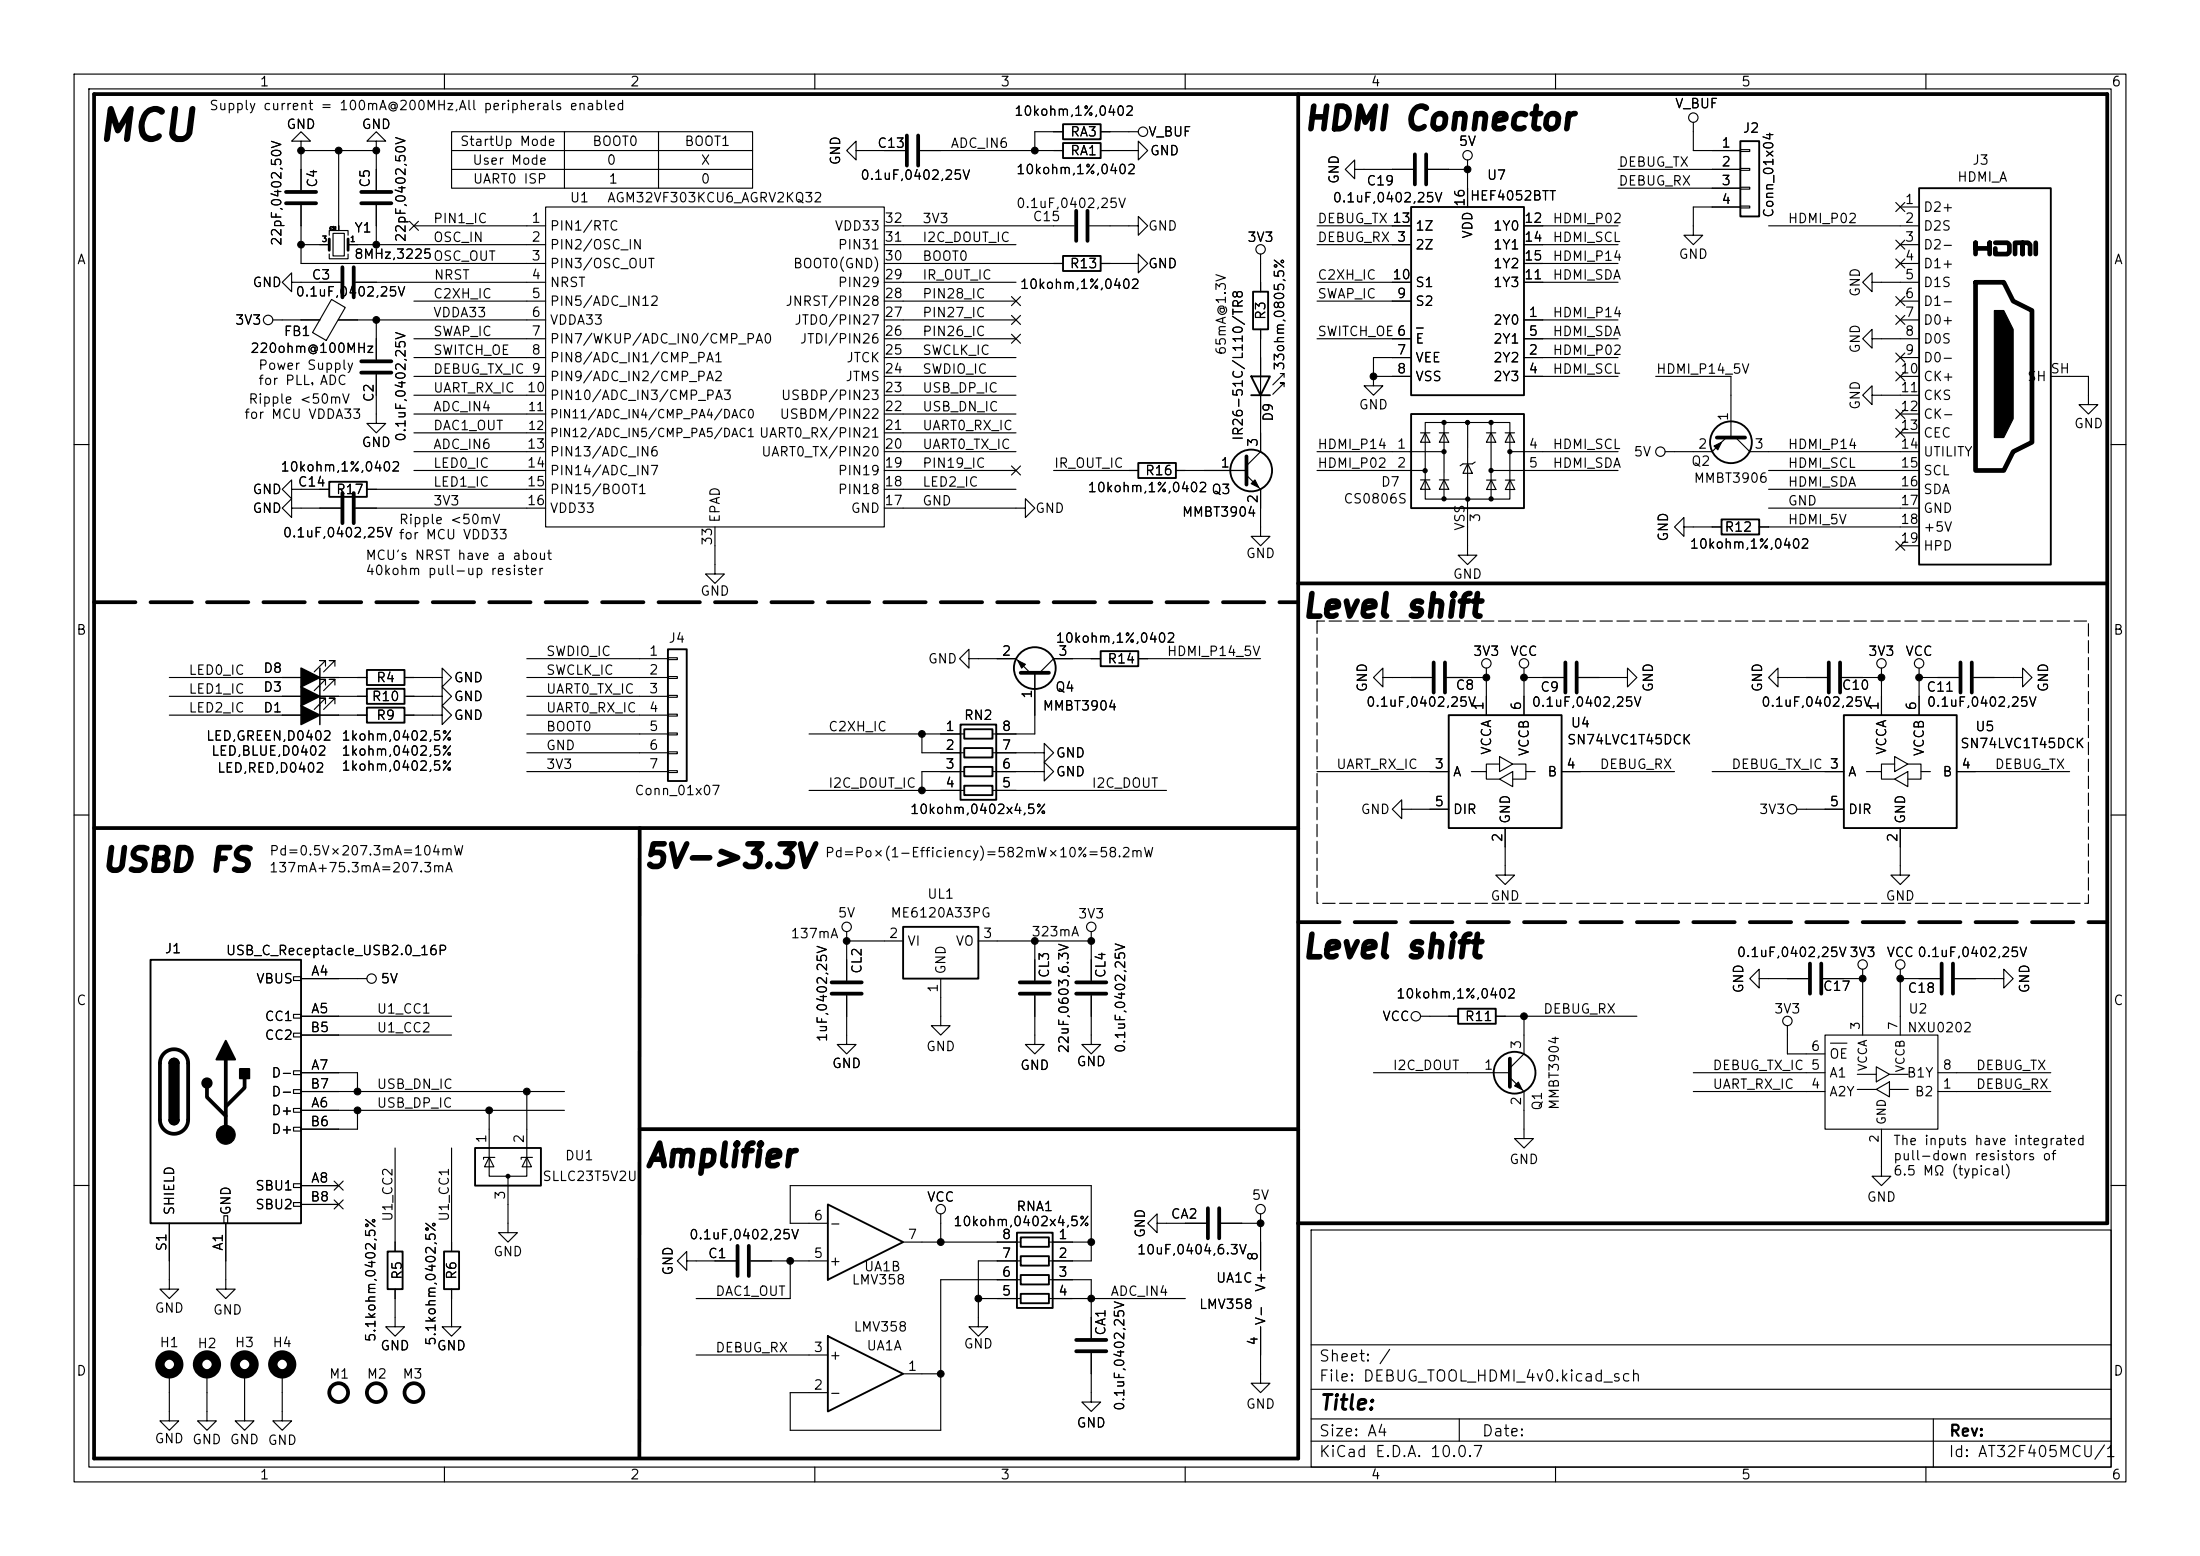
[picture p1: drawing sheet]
<svg xmlns="http://www.w3.org/2000/svg" width="297mm" height="210mm" viewBox="0 0 297 210" stroke-linecap="round" stroke-linejoin="round" font-family="sans-serif">
<g fill="none" stroke="#000" stroke-width=".15">
<path d="M10 10h277v190h-277zM12 12h273v186h-273zM40.6 19.1h1.3l-1.3-1.3-1.2 1.3h1.2v1.2M50.8 19.1h1.3l-1.3-1.3-1.3 1.3h1.3v1.2M60 10v2M61 17.8h40.6v7.6h-40.6zM76.2 17.8v7.6M88.9 17.8v7.6M110 10v2M143.5 17.8h-3.8v2.5M148.6 17.8h5.1M160 10v2"/>
<path d="M210 10v2M228.6 16.5v3.8h6.3M260 10v2M39.4 38.1v-1.3l-1.3 1.3 1.3 1.3v-1.3h6.6M40.6 20.3v5.4M40.6 27.7v7.9h33.1M40.6 33h3.8M40.6 20.3h10.2M44.4 34.3v.6h2.6v-.6M44.4 31.8v-.7h2.6v.7M45 31.5h1.5v3h-1.5zM45.7 20.3v10.8"/>
<path d="M47 33h26.7M48 38.1h25.7M50.8 20.3v5.4M50.8 27.7v5.3M55.3 29.9l1.2 1.2M55.9 30.5h17.8M56.5 29.9l-1.2 1.2M61 20.3h40.6M61 22.9h40.6M73.7 27.9h45.7v43.2h-45.7zM115.6 20.3v-1.2l-1.3 1.2 1.3 1.3v-1.3h6.6M119.4 33h17.8"/>
<path d="M119.4 38.1h17.8M119.4 30.5h25.6M119.4 35.6h24.1M124.2 20.3h19.3M147.1 30.5h6.6v-1.3l1.2 1.3-1.2 1.3v-1.3M148.6 20.3h5.1v-1.2l1.2 1.2-1.2 1.3v-1.3M148.6 35.6h5.1v-1.3l1.2 1.3-1.2 1.2v-1.2M170.2 34.3v5.1M177.8 33h12.7M177.8 38.1h12.7M177.8 30.5h12.7M182.9 22.9v-1.3l-1.3 1.3 1.3 1.2v-1.2h7.9"/>
<path d="M192.8 22.9h5.3M198.1 21.6v6.3M205.7 33h12.7M205.7 38.1h12.7M205.7 30.5h12.7M205.7 35.6h12.7M218.4 22.9h16.5M218.4 25.4h16.5M234.9 20.2h1.3v.2h-1.3zM234.9 22.7h1.3v.3h-1.3zM234.9 25.3h1.3v.2h-1.3zM234.9 27.8h1.3v.3h-1.3z"/>
<path d="M234.9 27.9h-6.3v3.9h1.3l-1.3 1.2-1.3-1.2h1.3M238.8 30.5h20.3M252.7 38.1v-1.3l-1.2 1.3 1.2 1.3v-1.3h6.4M255.9 35l1.2 1.2M255.9 27.3l1.2 1.2M255.9 32.4l1.2 1.2M256.5 33h2.6M256.5 35.6h2.6M256.5 27.9h2.6M257.1 35l-1.2 1.2M257.1 27.3l-1.2 1.2M257.1 32.4l-1.2 1.2"/>
<path d="M36.8 43.2h6.4M44.8 40.4l1.8 1.1-2.6 4.4-1.8-1zM45.7 43.2h28M50.8 50.5v6.7h1.3l-1.3 1.2-1.3-1.2h1.3M50.8 43.2v5.3M55.9 40.6h17.8M55.9 45.7h17.8M55.9 48.3h17.8M55.9 50.8h17.8M55.9 53.3h17.8M55.9 55.9h17.8M55.9 58.4h17.8"/>
<path d="M119.4 43.2h17.8M119.4 40.6h17.8M119.4 45.7h17.8M119.4 48.3h17.8M119.4 50.8h17.8M119.4 53.3h17.8M119.4 55.9h17.8M119.4 58.4h17.8M136.6 42.6l1.2 1.2M136.6 40l1.2 1.2M136.6 45.1l1.2 1.2M137.8 42.6l-1.2 1.2"/>
<path d="M137.8 40l-1.2 1.2M137.8 45.1l-1.2 1.2M170.2 44.5v16.5l-1.9 1.9M172.8 50.4h.6l-1.6 1.5M173.4 52.2v-.5h-.6h.6l-1.6 1.5M173.4 50.4v.5M177.8 40.6h12.7M177.8 45.7h12.7M185.4 50.8v1.3h-1.3l1.3 1.2 1.3-1.2h-1.3M185.4 50.8h5.1M190.5 48.3h-5.1v2.5M191.2 44.3h.9"/>
<path d="M191.8 58.4h1.2M192.4 57h11.4v10.4h-11.4zM192.4 58.4l.6 1.3h-1.2zM194.3 58.4h1.3M194.9 58.4l.7 1.3h-1.3zM194.9 57v10.3M198.1 57v17.9h-1.3l1.3 1.3 1.3-1.3h-1.3M200.7 58.4h1.2M201.3 58.4l.6 1.3h-1.2zM201.3 57v10.3M203.2 58.4h1.3M203.8 58.4l.7 1.3h-1.3z"/>
<path d="M205.7 43.2h12.7M205.7 45.7h12.7M205.7 48.3h12.7M205.7 50.8h12.7M223.5 50.8h10.2v8.3M233 59.1l-1.9 1.9h-6.3M234.3 59.1l1.9 1.9h22.9M252.7 45.7v-1.2l-1.2 1.2 1.2 1.3v-1.3h6.4M252.7 53.3v-1.2l-1.2 1.2 1.2 1.3v-1.3h6.4M255.9 40l1.2 1.2M255.9 42.6l1.2 1.2M255.9 47.7l1.2 1.2"/>
<path d="M255.9 50.2l1.2 1.2M255.9 55.3l1.2 1.2M255.9 57.8l1.2 1.2M256.5 43.2h2.6M256.5 40.6h2.6M256.5 48.3h2.6M256.5 50.8h2.6M256.5 55.9h2.6M256.5 58.4h2.6M257.1 40l-1.2 1.2M257.1 42.6l-1.2 1.2M257.1 47.7l-1.2 1.2"/>
<path d="M257.1 50.2l-1.2 1.2M257.1 55.3l-1.2 1.2M257.1 57.8l-1.2 1.2M276.9 50.8h5v3.8h1.3l-1.3 1.3-1.2-1.3h1.2M10 60h2M39.4 66v-1.2l-1.3 1.2 1.3 1.3v-1.3h5M39.4 68.6v-1.3l-1.3 1.3 1.3 1.3v-1.3h6.6M48 68.6h25.7M49.5 66h24.2M55.9 61h17.8M55.9 63.5h17.8M96.5 71.1v6.4h1.3l-1.3 1.2-1.3-1.2h1.3"/>
<path d="M119.4 68.6h19v-1.3l1.3 1.3-1.3 1.3v-1.3M119.4 61h17.8M119.4 63.5h17.8M119.4 66h17.8M136.6 62.9l1.2 1.2M137.8 62.9l-1.2 1.2M142.2 63.5h11.5M158.7 63.5h9.6M168.3 64.1l1.9 1.9v6.4h1.2l-1.2 1.3-1.3-1.3h1.3M177.8 61h17.1M177.8 63.5h14.6M191.8 64.8h1.2"/>
<path d="M192.4 64.8l.6 1.2h-1.2zM194.3 64.8h1.3M194.9 64.8l.7 1.2h-1.3zM198.1 62.6l.7 1.3h-1.3zM199.2 62.4l-.4 .2h-1.3l-.4 .3M200.7 64.8h1.3M201.3 63.5h17.1M201.3 64.8l.7 1.3h-1.3zM203.2 64.8h1.3M203.8 61h14.6M203.9 64.8l.6 1.3h-1.3zM227.3 71.1v-1.2l-1.2 1.2 1.2 1.3v-1.3h5.1"/>
<path d="M237.5 71.1h21.6M238.8 63.5h20.3M238.8 66h20.3M238.8 68.6h20.3M255.9 73.1l1.2 1.2M256.5 73.7h2.6M257.1 73.1l-1.2 1.2M285 60h2M22.9 91.4h26.6M22.9 94h26.6M22.9 96.5h26.6M43.9 89.9v-.7h-.7h.7l-1.5 1.5"/>
<path d="M43.9 95v-.8h-.7h.7l-1.5 1.6M43.9 92.5v-.8h-.7h.7l-1.5 1.5M45.2 89.9v-.7h-.8h.8l-1.5 1.5M45.2 95v-.8h-.8h.8l-1.5 1.6M45.2 92.5v-.8h-.8h.8l-1.5 1.5M54.6 96.5h5.1v-1.2l1.3 1.2-1.3 1.3v-1.3M54.6 94h5.1v-1.3l1.3 1.3-1.3 1.3v-1.3M54.6 91.4h5.1v-1.2l1.3 1.2-1.3 1.3v-1.3M71.1 88.9h19.1M71.1 91.4h19.1M71.1 94h19.1M71.1 96.5h19.1"/>
<path d="M71.1 99.1h19.1M90.2 88.8h1.2v.2h-1.2zM90.2 91.3h1.2v.3h-1.2zM90.2 93.9h1.2v.2h-1.2zM90.2 96.4h1.2v.2h-1.2zM90.2 98.9h1.2v.3h-1.2zM109.2 99.1h21M124.5 99.1v2.5h5.7M130.8 88.9v-1.3l-1.3 1.3 1.3 1.3v-1.3h6.4l1.9 1.9M139.7 90.8v8.3h-5.7M148.6 88.9h-6.4l-1.9 1.9M153.7 88.9h16.5"/>
<path d="M186.7 91.4v-1.2l-1.3 1.2 1.3 1.3v-1.3h6.6M195.3 91.4h5.4M200.7 90.2v6.3M205.7 91.4h5.4M205.7 90.2v6.3M213.1 91.4h6.6v-1.2l1.3 1.2-1.3 1.3v-1.3M240 91.4v-1.2l-1.2 1.2 1.2 1.3v-1.3h6.6M248.7 91.4h5.3M254 90.2v6.3M259.1 91.4h5.3M259.1 90.2v6.3M266.4 91.4h6.6v-1.2l1.3 1.2-1.3 1.3v-1.3"/>
<path d="M10 110h2M71.1 101.6h19.1M71.1 104.1h19.1M90.2 101.5h1.2v.2h-1.2zM90.2 104h1.2v.3h-1.2zM109.2 106.7h21M130.2 104.1h-5.7v2.6M134 104.1h7v-1.2l1.2 1.2-1.2 1.3v-1.3M134 101.6h7v-1.3l1.2 1.3-1.2 1.3v-1.3M134 106.7h23.5M177.8 104.1h17.8M189.2 109.2v-1.2l-1.2 1.2 1.2 1.3v-1.3h6.4"/>
<path d="M198.6 104.1h2.1v1.1h1.7M202.4 103.1h-1.7v1M202.4 102.1l1.8 1-1.8 1zM202.4 105.2l1.8-1.1v2.1zM203.2 111.8v6.3h1.3l-1.3 1.3-1.3-1.3h1.3M204.2 103.1h1.8v1h1.3M206 104.1v1.1h-1.8M210.8 104.1h15.3M231.1 104.1h17.8M242.6 109.2h6.3M252 104.1h2v1.1h1.8M255.8 103.1h-1.8v1"/>
<path d="M255.8 102.1l1.8 1-1.8 1zM255.8 105.2l1.8-1.1v2.1zM256.5 111.8v6.3h1.3l-1.3 1.3-1.2-1.3h1.2M257.6 103.1h1.7v1h1.3M259.3 104.1v1.1h-1.7M264.2 104.1h15.2M285 110h2M39.6 131.8h1v.5h-1zM39.6 136.9h1v.5h-1zM39.6 139.4h1v.6h-1zM40.6 132.1h8.9M40.6 137.2h20.4"/>
<path d="M40.6 139.7h20.4M114.3 134.4v6.6h1.3l-1.3 1.2-1.3-1.2h1.3M114.3 125.7v6.6M114.3 127h7.6M127 132.1v6.3h1.3l-1.3 1.3-1.3-1.3h1.3M132.1 127h15.2M139.7 134.4v6.6h1.3l-1.3 1.2-1.3-1.2h1.3M139.7 127v5.3M147.3 134.4v6.6h1.3l-1.3 1.2-1.3-1.2h1.3M147.3 125.7v6.6M191.8 137.2h5M201.9 137.2h19.1"/>
<path d="M205.7 137.2v5l-1.9 1.9M237.5 132.1v-1.3l-1.3 1.3 1.3 1.3v-1.3h6.6M241.3 138.4v3.8h5.1M246.1 132.1h5.4M246.4 139.7h15.2v12.7h-15.2zM251.5 130.8v8.9M256.5 132.1h5.4M256.5 130.8v8.9M263.9 132.1h6.6v-1.3l1.3 1.3-1.3 1.3v-1.3M39.6 144.5h1v.5h-1zM39.6 147.1h1v.5h-1zM39.6 149.6h1v.5h-1z"/>
<path d="M39.6 152.1h1v.6h-1zM39.6 159.8h1v.5h-1zM40.6 147.3h35.6M40.6 144.8h7.7v2.5M40.6 149.9h35.6M45.1 159.4l1.2 1.2M46.3 159.4l-1.2 1.2M48.3 149.9v2.5h-7.7M53.3 154.9v14M61 154.9v14M66 156.2v2.6h5.1v-2.6M66 156.2l.7 1.3h-1.3z"/>
<path d="M66 149.9v6.3M66.8 156.2h-1.5v.3M68.6 158.8v7.6h1.2l-1.2 1.2-1.3-1.2h1.3M71.1 156.2l.7 1.3h-1.3zM71.1 147.3v8.9M71.9 156.2h-1.5v.3M185.4 144.8h18.4M203.8 145.4l1.9 1.9v6.4h1.3l-1.3 1.2-1.2-1.2h1.2M228.6 147.3h17.8M228.6 144.8h17.8M247.1 140.8h2.2M250.7 147h2.6"/>
<path d="M250.7 145h2.6M253.3 144l1.8 1-1.8 1zM253.3 147l1.8-1v2zM254 152.4v6.4h1.3l-1.3 1.2-1.3-1.2h1.3M255.1 145h2.5M255.1 147h2.5M261.6 147.3h15.3M261.6 144.8h15.3M10 160h2M22.9 165.1v8.9h1.2l-1.2 1.3-1.3-1.3h1.3M30.2 164.1h.5v1h-.5zM30.5 165.1v8.9h1.2l-1.2 1.3-1.3-1.3h1.3"/>
<path d="M39.6 162.3h1v.5h-1zM40.6 160h5.1M40.6 162.6h5.1M45.1 162l1.2 1.2M46.3 162l-1.2 1.2M53.3 174v5.1h1.3l-1.3 1.2-1.2-1.2h1.2M61 174v5.1h1.2l-1.2 1.2-1.3-1.2h1.3M92.7 170.2v-1.3l-1.3 1.3 1.3 1.3v-1.3h6.6M101.3 170.2h10.5M106.7 170.2v5.1h-12.7M111.8 165.1h-5.1v-5.1h40.6v10.2h-5.7M121.9 167.6h15.9"/>
<path d="M127 163.8v3.8M132.1 175.3h5.7M137.8 170.2h-5.7v8.9h1.2l-1.2 1.2-1.3-1.2h1.3M137.8 172.7h-10.8v20.3h-20.3v-5h5.1M141.6 172.7h5.7v7.9M141.6 167.6h5.7M141.6 175.3h18.4M156.2 165.1v-1.3l-1.3 1.3 1.3 1.3v-1.3h6.6M164.8 165.1h5.4M170.2 179.1v7.6h1.2l-1.2 1.3-1.3-1.3h1.3M170.2 163.8v7.7M177 166h108v32h-108z"/>
<path d="M285 160h2M22.9 185.4v6.4h1.2l-1.2 1.2-1.3-1.2h1.3M27.9 185.4v6.4h1.3l-1.3 1.2-1.2-1.2h1.2M33 185.4v6.4h1.3l-1.3 1.2-1.3-1.2h1.3M38.1 185.4v6.4h1.3l-1.3 1.2-1.3-1.2h1.3M60 198v2M94 182.9h17.8M110 198v2M121.9 185.4h5.1M147.3 182.6v6.6h1.3l-1.3 1.3-1.3-1.3h1.3M160 198v2M177 194.5h108"/>
<path d="M177 191.5h108M177 187.5h108M177 181.5h108M197 191.5v3M210 198v2M260 198v2M261 191.5v6.5"/>
<circle cx="154.3" cy="17.8" r=".63"/>
<circle cx="228.6" cy="15.9" r=".63"/>
<circle cx="170.2" cy="33.7" r=".63"/>
<circle cx="198.1" cy="21" r=".63"/>
<circle cx="36.2" cy="43.2" r=".63"/>
<circle cx="224.2" cy="61" r=".63"/>
<circle cx="200.7" cy="89.5" r=".63"/>
<circle cx="205.7" cy="89.5" r=".63"/>
<circle cx="254" cy="89.5" r=".63"/>
<circle cx="259.1" cy="89.5" r=".63"/>
<circle cx="241.9" cy="109.2" r=".63"/>
<circle cx="50.2" cy="132.1" r=".63"/>
<circle cx="114.3" cy="125.1" r=".63"/>
<circle cx="147.3" cy="125.1" r=".63"/>
<circle cx="191.1" cy="137.2" r=".63"/>
<circle cx="241.3" cy="137.8" r=".63"/>
<circle cx="251.5" cy="130.2" r=".63"/>
<circle cx="256.5" cy="130.2" r=".63"/>
<circle cx="127" cy="163.2" r=".63"/>
<circle cx="170.2" cy="163.2" r=".63"/>
</g>
<g fill="none" stroke="#000" stroke-width=".25">
<path d="M143.5 19.3h5.1v2h-5.1zM143.5 16.8h5.1v2h-5.1zM234.9 19.1h2.6v10.1h-2.6zM143.5 34.5h5.1v2.1h-5.1zM169.2 39.4h2v5.1h-2zM190.5 27.9h15.2v25.4h-15.2zM259.1 25.4h17.8v50.8h-17.8zM168.9 50.8h2.5l-1.2 2.5zM168.9 53.3h2.5M190.5 55.9h15.2v12.7h-15.2zM44.4 65h5.1v2.1h-5.1zM153.7 62.5h5v2h-5z"/>
<path d="M232.4 70.1h5.1v2h-5.1zM49.5 93h5.1v2h-5.1zM49.5 90.4h5.1v2.1h-5.1zM49.5 95.5h5.1v2h-5.1zM90.2 87.6h2.5v17.8h-2.5zM129.7 97.8h4.8v10.2h-4.8zM130.2 98.4h3.8v1.3h-3.8zM148.6 87.9h5.1v2h-5.1zM195.6 96.5h15.2v15.3h-15.2zM248.9 96.5h15.3v15.3h-15.3zM130.2 101h3.8v1.2h-3.8zM130.2 103.5h3.8v1.3h-3.8z"/>
<path d="M130.2 106h3.8v1.3h-3.8zM20.3 129.5h20.3v35.6h-20.3zM121.9 125.1h10.2v7h-10.2zM196.8 136.1h5.1v2.1h-5.1zM22.9 143.5a.64 .64 0 0 1 .6-.6 .64 .64 0 0 1 .6 .6M22.9 151.1a.64 .64 0 0 0 .6 .7 .64 .64 0 0 0 .6-.7M64.1 154.9h8.9v5.1h-8.9zM52.3 168.9h2.1v5.1h-2.1zM59.9 168.9h2.1v5.1h-2.1zM111.8 162.6l10.1 5-10.1 5.1zM137.3 166.4h4.8v10.1h-4.8zM137.8 167h3.8v1.3h-3.8z"/>
<path d="M137.8 169.5h3.8v1.3h-3.8zM137.8 172.1h3.8v1.3h-3.8zM137.8 174.6h3.8v1.3h-3.8zM111.8 180.3l10.1 5.1-10.1 5.1z"/>
<circle cx="233.7" cy="59.7" r="2.82"/>
<circle cx="168.9" cy="63.5" r="2.82"/>
<circle cx="139.7" cy="90.2" r="2.82"/>
<circle cx="204.5" cy="144.8" r="2.82"/>
</g>
<g fill="none" stroke="#000" stroke-width=".51">
<path d="M122.4 18.3v4.1M124 18.3v4.1M175.3 12.7v184.2M38.6 25.9h4.1M38.6 27.4h4.1M46.2 36.1v4M47.8 36.1v4M48.8 25.9h4M48.8 27.4h4M145.3 28.4v4.1M146.8 28.4v4.1M191 20.8v4.1"/>
<path d="M192.5 20.8v4.1M48.8 48.8h4M48.8 50.3h4M231.8 59.1h3.8M46.2 66.5v4.1M47.8 66.5v4.1M168.3 61.6v3.8M175.3 78.7h109.2M137.8 90.8h3.8M193.5 89.4v4.1M195.1 89.4v4.1M211.3 89.4v4.1"/>
<path d="M212.9 89.4v4.1M246.9 89.4v4.1M248.4 89.4v4.1M264.7 89.4v4.1M266.2 89.4v4.1M12.7 111.8h162.6M86.4 111.8l-.1 84.9M112.3 132.6h4M112.3 134.1h4M137.7 132.6h4M137.7 134.1h4M145.3 132.6h4.1"/>
<path d="M145.3 134.1h4.1M244.3 130v4.1M245.9 130v4.1M262.1 130v4.1M263.7 130v4.1M22.1 142.2a1.9 1.9 0 0 1 2.1-.4 1.9 1.9 0 0 1 1.2 1.7v7.6a1.91 1.91 0 0 1-1.9 1.9 1.91 1.91 0 0 1-1.9-1.9v-7.6a1.9 1.9 0 0 1 .5-1.3zM27.9 146.8v1.3l2.6 2.5M30.5 143v10.2M33 145.5v1.3l-2.5 2.6M86.4 152.4h88.9M203.8 142.9v3.8M99.6 168.1v4.1"/>
<path d="M101.1 168.1v4.1M163.1 163.1v4M164.6 163.1v4M175.3 165.1h109.2v-152.4h-271.8v184.2l162.6-.1M145.3 180.8h4.1M145.3 182.4h4.1"/>
<circle cx="45.7" cy="188" r="1.27"/>
<circle cx="50.8" cy="188" r="1.27"/>
<circle cx="55.9" cy="188" r="1.27"/>
</g>
<path d="M44.4 32.3v1.5M47 32.3v1.5" fill="none" stroke="#000" stroke-width=".38"/>
<path d="M43.2 90.2v7.6" fill="none" stroke="#000" stroke-width=".2"/>
<path d="M40.6 90.2l2.6 1.2-2.6 1.3zM40.6 95.3l2.6 1.2-2.6 1.3zM40.6 92.7l2.6 1.3-2.6 1.3z" fill="#000" stroke="#000" stroke-width=".2"/>
<g fill="#000" stroke="#000" stroke-width=".15">
<path d="M269.2 41.9h1.3l1.3 2.6v12l-1.3 2.6h-1.3zM168.9 65.3l.5-.5 .5 1zM231.4 60.2l1-.5-.5 1zM137.4 89.2l1 .5-.5 .5zM204.5 146.6l.5-.5 .5 1z"/>
<circle cx="194.9" cy="57" r=".28"/>
<circle cx="198.1" cy="57" r=".28"/>
<circle cx="201.3" cy="57" r=".28"/>
<circle cx="192.4" cy="63.5" r=".28"/>
<circle cx="194.9" cy="67.3" r=".28"/>
<circle cx="194.9" cy="61" r=".28"/>
<circle cx="198.1" cy="67.4" r=".28"/>
<circle cx="201.3" cy="63.5" r=".28"/>
<circle cx="201.3" cy="67.3" r=".28"/>
<circle cx="203.8" cy="61" r=".28"/>
<circle cx="30.5" cy="153.2" r="1.27"/>
<circle cx="68.6" cy="158.7" r=".25"/>
</g>
<g fill="#000" stroke="#000" stroke-width=".25">
<path d="M22.9 143.5h1.2v7.6h-1.2zM22.9 151.1h1.2a.64 .64 0 0 1-.6 .7 .64 .64 0 0 1-.6-.7zM23 143.1a.64 .64 0 0 1 .7-.2 .64 .64 0 0 1 .4 .6h-1.2zM30.5 140.5l1.2 2.5h-2.5zM32.4 144.3h1.3v1.2h-1.3z"/>
<circle cx="27.9" cy="146.2" r=".63"/>
</g>
<path d="M266.7 34.3v-1.5v.7h1.9v-.7v1.5M266.7 38.1h3.8l1.3 2.5 2.5 1.3v17.8l-2.5 1.3-1.3 2.5h-3.8zM269.4 32.8h1.6l.3 .2v1l-.3 .3h-1.6v-.8M272 34.3v-1.5h1v1.5v-1.5h.8l.3 .2v1.3M274.8 32.8v1.5" fill="none" stroke="#000" stroke-width=".63"/>
<g fill="none" stroke="#000" stroke-width="1.3">
<circle cx="22.9" cy="184.1" r="1.27"/>
<circle cx="27.9" cy="184.1" r="1.27"/>
<circle cx="33" cy="184.1" r="1.27"/>
<circle cx="38.1" cy="184.1" r="1.27"/>
</g>
<path d="M177.8 83.8v38.1h104.1v-38.1h-104.1" fill="none" stroke="#000" stroke-width=".15" stroke-dasharray="1.7 .6"/>
<path d="M12.7 81.3h162.6M175.3 124.5h109.2" fill="none" stroke="#000" stroke-width=".51" stroke-dasharray="5.6 2"/>
<g fill="#000" stroke="#000" stroke-width=".14">
<circle cx="40.6" cy="33" r=".46"/>
<circle cx="40.6" cy="20.3" r=".46"/>
<circle cx="45.7" cy="20.3" r=".46"/>
<circle cx="50.8" cy="20.3" r=".46"/>
<circle cx="50.8" cy="33" r=".46"/>
<circle cx="139.7" cy="20.3" r=".46"/>
<circle cx="198.1" cy="22.9" r=".46"/>
<circle cx="50.8" cy="43.2" r=".46"/>
<circle cx="185.4" cy="50.8" r=".46"/>
<circle cx="124.5" cy="99.1" r=".46"/>
<circle cx="200.7" cy="91.4" r=".46"/>
<circle cx="205.7" cy="91.4" r=".46"/>
<circle cx="254" cy="91.4" r=".46"/>
<circle cx="259.1" cy="91.4" r=".46"/>
<circle cx="124.5" cy="106.7" r=".46"/>
<circle cx="114.3" cy="127" r=".46"/>
<circle cx="139.7" cy="127" r=".46"/>
<circle cx="147.3" cy="127" r=".46"/>
<circle cx="205.7" cy="137.2" r=".46"/>
<circle cx="251.5" cy="132.1" r=".46"/>
<circle cx="256.5" cy="132.1" r=".46"/>
<circle cx="48.3" cy="149.9" r=".46"/>
<circle cx="48.3" cy="147.3" r=".46"/>
<circle cx="66" cy="149.9" r=".46"/>
<circle cx="71.1" cy="147.3" r=".46"/>
<circle cx="106.7" cy="170.2" r=".46"/>
<circle cx="127" cy="167.6" r=".46"/>
<circle cx="132.1" cy="175.3" r=".46"/>
<circle cx="147.3" cy="175.3" r=".46"/>
<circle cx="147.3" cy="167.6" r=".46"/>
<circle cx="170.2" cy="165.1" r=".46"/>
<circle cx="127" cy="185.4" r=".46"/>
</g>
<text font-size="4.1" x="12.9" y="20">MCU</text>
<g font-size="3.1">
<text x="175.8" y="18.3">HDMI Connector</text>
<text x="175.6" y="84.1">Level shift</text>
<text x="13.5" y="118.4">USBD FS</text>
<text x="86.7" y="117.9">5V-&gt;3.3V</text>
<text x="175.6" y="130.1">Level shift</text>
<text x="86.9" y="158.2">Amplifier</text>
</g>
<text font-size="2" x="178" y="190.8">Title:</text>
<g font-size="1.5">
<text x="178" y="184.1">Sheet: /</text>
<text x="178" y="186.8">File: DEBUG_TOOL_HDMI_4v0.kicad_sch</text>
<text x="178" y="197">KiCad E.D.A. 10.0.7</text>
<text x="178" y="194.2">Size: A4</text>
<text x="200" y="194.2">Date:</text>
<text x="263" y="197">Id: AT32F405MCU/1</text>
<text x="263" y="194.2">Rev:</text>
</g>
<g font-size="1.3">
<text x="35" y="12">1</text>
<text x="85" y="12">2</text>
<text x="135" y="12">3</text>
<text x="185" y="12">4</text>
<text x="235" y="12">5</text>
<text x="285" y="12">6</text>
<text x="28.2" y="15.2">Supply current = 100mA@200MHz,All peripherals enabled</text>
<text x="38.6" y="17.7">GND</text>
<text x="48.7" y="17.7">GND</text>
<text x="136.8" y="15.9">10kohm,1%,0402</text>
<text x="226" y="14.9">V_BUF</text>
<text x="62" y="20">StartUp Mode</text>
<text x="63.7" y="22.6">User Mode</text>
<text x="79.9" y="20">BOOT0</text>
<text x="81.8" y="22.6">0</text>
<text x="92.3" y="20">BOOT1</text>
<text x="94.5" y="22.6">X</text>
<text x="113.7" y="22.4" transform="rotate(-90 113.7 22.4)">GND</text>
<text x="118.3" y="20.3">C13</text>
<text x="128.2" y="20.3">ADC_IN6</text>
<text x="137.1" y="23.8">10kohm,1%,0402</text>
<text x="144.4" y="21.3">RA1</text>
<text x="144.4" y="18.7">RA3</text>
<text x="154.9" y="18.7">V_BUF</text>
<text x="155.2" y="21.3">GND</text>
<text x="196.8" y="20">5V</text>
<text x="218.4" y="22.8">DEBUG_TX</text>
<text x="232.3" y="20.2">1</text>
<text x="232.3" y="22.8">2</text>
<text x="235.2" y="18.2">J2</text>
<text x="266.2" y="22.6">J3</text>
<text x="43.1" y="25.4" transform="rotate(-90 43.1 25.4)">C4</text>
<text x="50.2" y="25.4" transform="rotate(-90 50.2 25.4)">C5</text>
<text x="63.7" y="25.1">UART0 ISP</text>
<text x="76.8" y="27.6">U1</text>
<text x="81.9" y="27.6">AGM32VF303KCU6_AGRV2KQ32</text>
<text x="82.1" y="25.1">1</text>
<text x="94.5" y="25.1">0</text>
<text x="116.1" y="24.6">0.1uF,0402,25V</text>
<text x="137.1" y="28.4">0.1uF,0402,25V</text>
<text x="179.8" y="27.6">0.1uF,0402,25V</text>
<text x="181" y="24.9" transform="rotate(-90 181 24.9)">GND</text>
<text x="184.4" y="25.3">C19</text>
<text x="198" y="28" transform="rotate(-90 198 28)">16</text>
<text x="198.4" y="27.4">HEF4052BTT</text>
<text x="200.6" y="24.6">U7</text>
<text x="218.4" y="25.4">DEBUG_RX</text>
<text x="232.3" y="25.3">3</text>
<text x="232.3" y="27.9">4</text>
<text x="239.7" y="29.5" transform="rotate(-90 239.7 29.5)">Conn_01x04</text>
<text x="257.1" y="27.9">1</text>
<text x="259.6" y="28.9">D2+</text>
<text x="264.1" y="24.8">HDMI_A</text>
<text x="10.3" y="36">A</text>
<text x="38.3" y="33.3" transform="rotate(-90 38.3 33.3)">22pF,0402,50V</text>
<text x="47.7" y="35.3">8MHz,3225OSC_OUT</text>
<text x="47.7" y="35.3">8MHz,3225</text>
<text x="47.7" y="31.7">Y1</text>
<text x="55.1" y="32.8" transform="rotate(-90 55.1 32.8)">22pF,0402,50V</text>
<text x="58.4" y="30.4">PIN1_IC</text>
<text x="58.4" y="33">OSC_IN</text>
<text x="71.7" y="30.4">1</text>
<text x="71.7" y="32.9">2</text>
<text x="71.7" y="35.5">3</text>
<text x="74.1" y="31.4">PIN1/RTC</text>
<text x="74.1" y="34">PIN2/OSC_IN</text>
<text x="112.6" y="31.4">VDD33</text>
<text x="113" y="34">PIN31</text>
<text x="119.3" y="35.5">30</text>
<text x="119.3" y="32.9">31</text>
<text x="119.3" y="30.4">32</text>
<text x="124.4" y="33">I2C_DOUT_IC</text>
<text x="124.4" y="35.5">BOOT0</text>
<text x="124.4" y="30.4">3V3</text>
<text x="139.3" y="30.2">C15</text>
<text x="154.9" y="31.4">GND</text>
<text x="168.3" y="33">3V3</text>
<text x="177.8" y="33">DEBUG_RX 3</text>
<text x="177.8" y="30.4">DEBUG_TX 13</text>
<text x="187.9" y="30.4">13</text>
<text x="188.5" y="32.9">3</text>
<text x="191" y="34">2Z</text>
<text x="191" y="31.4">1Z</text>
<text x="199.1" y="32.3" transform="rotate(-90 199.1 32.3)">VDD</text>
<text x="201.5" y="31.4">1Y0</text>
<text x="201.5" y="34">1Y1</text>
<text x="205.7" y="30.4">12</text>
<text x="205.7" y="32.9">14</text>
<text x="205.7" y="35.5">15</text>
<text x="209.5" y="30.4">HDMI_P02</text>
<text x="209.5" y="33">HDMI_SCL</text>
<text x="209.5" y="35.5">HDMI_P14</text>
<text x="226.5" y="35.3">GND</text>
<text x="241.3" y="30.4">HDMI_P02</text>
<text x="257.1" y="30.4">2</text>
<text x="257.1" y="32.9">3</text>
<text x="257.1" y="35.5">4</text>
<text x="259.6" y="31.4">D2S</text>
<text x="259.6" y="34">D2-</text>
<text x="285.3" y="36">A</text>
<text x="34" y="39.1">GND</text>
<text x="39.8" y="40.3">0.1uF,0402,25V</text>
<text x="42" y="38">C3</text>
<text x="58.4" y="40.6">C2XH_IC</text>
<text x="58.5" y="38.1">NRST</text>
<text x="71.7" y="38">4</text>
<text x="71.7" y="40.6">5</text>
<text x="74.1" y="36.5">PIN3/OSC_OUT</text>
<text x="74.1" y="39.1">NRST</text>
<text x="74.1" y="41.6">PIN5/ADC_IN12</text>
<text x="105.9" y="41.6">JNRST/PIN28</text>
<text x="107" y="36.5">BOOT0(GND)</text>
<text x="113" y="39.1">PIN29</text>
<text x="119.3" y="40.6">28</text>
<text x="119.3" y="38">29</text>
<text x="124.4" y="38.1">IR_OUT_IC</text>
<text x="124.4" y="40.6">PIN28_IC</text>
<text x="137.6" y="39.3">10kohm,1%,0402</text>
<text x="144.3" y="36.5">R13</text>
<text x="154.9" y="36.5">GND</text>
<text x="177.8" y="40.6">SWAP_IC</text>
<text x="177.8" y="38.1">C2XH_IC</text>
<text x="187.9" y="38">10</text>
<text x="188.5" y="40.6">9</text>
<text x="191" y="41.6">S2</text>
<text x="191" y="39.1">S1</text>
<text x="201.5" y="39.1">1Y3</text>
<text x="201.5" y="36.5">1Y2</text>
<text x="205.7" y="38">11</text>
<text x="209.5" y="38.1">HDMI_SDA</text>
<text x="251.4" y="40.2" transform="rotate(-90 251.4 40.2)">GND</text>
<text x="257.1" y="38">5</text>
<text x="257.1" y="40.6">6</text>
<text x="259.6" y="36.5">D1+</text>
<text x="259.6" y="39.1">D1S</text>
<text x="259.6" y="41.6">D1-</text>
<text x="31.6" y="44.1">3V3</text>
<text x="33.7" y="48">220ohm@100MHz</text>
<text x="38.2" y="45.7">FB1</text>
<text x="58.4" y="45.7">SWAP_IC</text>
<text x="58.4" y="43.1">VDDA33</text>
<text x="71.7" y="43.1">6</text>
<text x="71.7" y="45.6">7</text>
<text x="74.1" y="44.1">VDDA33</text>
<text x="74.1" y="46.7">PIN7/WKUP/ADC_IN0/CMP_PA0</text>
<text x="107.2" y="44.1">JTDO/PIN27</text>
<text x="107.9" y="46.7">JTDI/PIN26</text>
<text x="119.3" y="45.6">26</text>
<text x="119.3" y="43.1">27</text>
<text x="124.4" y="45.7">PIN26_IC</text>
<text x="124.4" y="43.1">PIN27_IC</text>
<text x="171.1" y="43.3" transform="rotate(-90 171.1 43.3)">R3</text>
<text x="177.8" y="45.7">SWITCH_OE 6</text>
<text x="188.5" y="45.6">6</text>
<text x="191" y="46.7">E</text>
<text x="201.5" y="44.1">2Y0</text>
<text x="201.5" y="46.7">2Y1</text>
<text x="206.3" y="43.1">1</text>
<text x="206.3" y="45.6">5</text>
<text x="209.5" y="45.7">HDMI_SDA</text>
<text x="209.5" y="43.1">HDMI_P14</text>
<text x="251.4" y="47.8" transform="rotate(-90 251.4 47.8)">GND</text>
<text x="257.1" y="43.1">7</text>
<text x="257.1" y="45.6">8</text>
<text x="259.6" y="44.1">D0+</text>
<text x="259.6" y="46.7">D0S</text>
<text x="34.8" y="50.2">Power Supply</text>
<text x="34.8" y="52.3">for PLL，ADC</text>
<text x="58.4" y="50.8">DEBUG_TX_IC 9</text>
<text x="58.4" y="48.2">SWITCH_OE</text>
<text x="58.4" y="53.3">UART_RX_IC</text>
<text x="71.1" y="53.3">10</text>
<text x="71.7" y="48.2">8</text>
<text x="74.1" y="49.2">PIN8/ADC_IN1/CMP_PA1</text>
<text x="74.1" y="51.8">PIN9/ADC_IN2/CMP_PA2</text>
<text x="114" y="51.8">JTMS</text>
<text x="114.2" y="49.2">JTCK</text>
<text x="119.3" y="53.3">23</text>
<text x="119.3" y="50.7">24</text>
<text x="119.3" y="48.2">25</text>
<text x="124.4" y="48.2">SWCLK_IC</text>
<text x="124.4" y="50.8">SWDIO_IC</text>
<text x="124.4" y="53.3">USB_DP_IC</text>
<text x="165.8" y="48" transform="rotate(-90 165.8 48)">65mA@1.3V</text>
<text x="173.7" y="50.1" transform="rotate(-90 173.7 50.1)">33ohm,0805,5%</text>
<text x="188.5" y="48.2">7</text>
<text x="188.5" y="50.7">8</text>
<text x="191" y="49.2">VEE</text>
<text x="191" y="51.8">VSS</text>
<text x="201.5" y="49.2">2Y2</text>
<text x="201.5" y="51.8">2Y3</text>
<text x="206.3" y="48.2">2</text>
<text x="206.3" y="50.7">4</text>
<text x="209.5" y="50.8">HDMI_SCL</text>
<text x="209.5" y="48.2">HDMI_P02</text>
<text x="223.5" y="50.8">HDMI_P14_5V</text>
<text x="256.5" y="50.7">10</text>
<text x="256.5" y="53.3">11</text>
<text x="257.1" y="48.2">9</text>
<text x="259.6" y="49.2">D0-</text>
<text x="259.6" y="51.8">CK+</text>
<text x="273.6" y="51.8">SH</text>
<text x="276.7" y="50.7">SH</text>
<text x="32.9" y="56.9">for MCU VDDA33</text>
<text x="33.4" y="54.8">Ripple &lt;50mV</text>
<text x="50.7" y="54.4" transform="rotate(-90 50.7 54.4)">C2</text>
<text x="55.1" y="59.7" transform="rotate(-90 55.1 59.7)">0.1uF,0402,25V</text>
<text x="58.4" y="55.8">ADC_IN4</text>
<text x="58.4" y="58.4">DAC1_OUT</text>
<text x="74.1" y="54.3">PIN10/ADC_IN3/CMP_PA3</text>
<text x="105.2" y="56.8">USBDM/PIN22</text>
<text x="105.3" y="54.3">USBDP/PIN23</text>
<text x="119.3" y="58.3">21</text>
<text x="119.3" y="55.8">22</text>
<text x="124.4" y="58.4">UART0_RX_IC</text>
<text x="124.4" y="55.8">USB_DN_IC</text>
<text x="168.1" y="59.6" transform="rotate(-90 168.1 59.6)">IR26-51C/L110/TR8</text>
<text x="172.2" y="57" transform="rotate(-90 172.2 57)">D9</text>
<text x="183.4" y="55.6">GND</text>
<text x="233.6" y="56.9" transform="rotate(-90 233.6 56.9)">1</text>
<text x="251.4" y="55.4" transform="rotate(-90 251.4 55.4)">GND</text>
<text x="256.5" y="55.8">12</text>
<text x="256.5" y="58.3">13</text>
<text x="259.6" y="54.3">CKS</text>
<text x="259.6" y="56.8">CK-</text>
<text x="259.6" y="59.4">CEC</text>
<text x="279.9" y="58.1">GND</text>
<text x="37.8" y="64">10kohm,1%,0402</text>
<text x="40.1" y="66">C14</text>
<text x="48.7" y="60.7">GND</text>
<text x="58.4" y="63.5">LED0_IC</text>
<text x="58.4" y="60.9">ADC_IN6</text>
<text x="71.1" y="60.9">13</text>
<text x="71.1" y="63.4">14</text>
<text x="71.1" y="66">15</text>
<text x="74.1" y="61.9">PIN13/ADC_IN6</text>
<text x="74.1" y="64.5">PIN14/ADC_IN7</text>
<text x="102.7" y="61.9">UART0_TX/PIN20</text>
<text x="113" y="64.5">PIN19</text>
<text x="119.3" y="66">18</text>
<text x="119.3" y="63.4">19</text>
<text x="119.3" y="60.9">20</text>
<text x="124.4" y="63.5">PIN19_IC</text>
<text x="124.4" y="60.9">UART0_TX_IC</text>
<text x="142.2" y="63.5">IR_OUT_IC</text>
<text x="154.5" y="64.5">R16</text>
<text x="164.7" y="63.4">1</text>
<text x="170.1" y="60.4" transform="rotate(-90 170.1 60.4)">3</text>
<text x="177.8" y="60.9">HDMI_P14</text>
<text x="177.8" y="63.5">HDMI_P02</text>
<text x="186.3" y="66">D7</text>
<text x="188.5" y="60.9">1</text>
<text x="188.5" y="63.4">2</text>
<text x="206.3" y="60.9">4</text>
<text x="206.3" y="63.4">5</text>
<text x="209.5" y="60.9">HDMI_SCL</text>
<text x="209.5" y="63.5">HDMI_SDA</text>
<text x="220.5" y="61.9">5V</text>
<text x="228.2" y="63.2">Q2</text>
<text x="228.6" y="65.5">MMBT3906</text>
<text x="229.1" y="60.9">2</text>
<text x="236.8" y="60.9">3</text>
<text x="241.3" y="63.5">HDMI_SCL</text>
<text x="241.3" y="60.9">HDMI_P14</text>
<text x="256.5" y="60.9">14</text>
<text x="256.5" y="63.4">15</text>
<text x="256.5" y="66">16</text>
<text x="259.6" y="61.9">UTILITY</text>
<text x="259.6" y="64.5">SCL</text>
<text x="34" y="67">GND</text>
<text x="34" y="69.5">GND</text>
<text x="45.3" y="67">R17</text>
<text x="53.8" y="71.1">Ripple &lt;50mV</text>
<text x="58.4" y="68.5">3V3</text>
<text x="58.4" y="66">LED1_IC</text>
<text x="71.1" y="68.5">16</text>
<text x="74.1" y="67">PIN15/BOOT1</text>
<text x="74.1" y="69.5">VDD33</text>
<text x="97.5" y="70.6" transform="rotate(-90 97.5 70.6)">EPAD</text>
<text x="113" y="67">PIN18</text>
<text x="114.8" y="69.5">GND</text>
<text x="119.3" y="68.5">17</text>
<text x="124.4" y="66">LED2_IC</text>
<text x="124.4" y="68.5">GND</text>
<text x="139.7" y="69.5">GND</text>
<text x="146.7" y="66.7">10kohm,1%,0402 Q3</text>
<text x="159.5" y="70.1">MMBT3904</text>
<text x="170.1" y="68" transform="rotate(-90 170.1 68)">2</text>
<text x="181.3" y="68.3">CS0806S</text>
<text x="198" y="71.7" transform="rotate(-90 198 71.7)">VSS</text>
<text x="200.1" y="70.6" transform="rotate(-90 200.1 70.6)">3</text>
<text x="241.3" y="66">HDMI_SDA</text>
<text x="241.3" y="71.1">HDMI_5V</text>
<text x="241.3" y="68.5">GND</text>
<text x="256.5" y="68.5">17</text>
<text x="256.5" y="71">18</text>
<text x="259.6" y="67">SDA</text>
<text x="259.6" y="69.5">GND</text>
<text x="38.1" y="72.8">0.1uF,0402,25V for MCU VDD33</text>
<text x="38.1" y="72.8">0.1uF,0402,25V</text>
<text x="49.2" y="75.9">MCU's NRST have a about</text>
<text x="49.2" y="77.9">40kohm pull-up resister</text>
<text x="96.4" y="73.7" transform="rotate(-90 96.4 73.7)">33</text>
<text x="168.1" y="75.6">GND</text>
<text x="225.5" y="73.2" transform="rotate(-90 225.5 73.2)">GND</text>
<text x="228" y="74.4">10kohm,1%,0402</text>
<text x="232.7" y="72.1">R12</text>
<text x="256.5" y="73.6">19</text>
<text x="259.6" y="72.1">+5V</text>
<text x="259.6" y="74.6">HPD</text>
<text x="94.5" y="80.7">GND</text>
<text x="196.1" y="78.4">GND</text>
<text x="10.2" y="86">B</text>
<text x="73.6" y="88.9">SWDIO_IC</text>
<text x="87.5" y="88.8">1</text>
<text x="90.2" y="87.1">J4</text>
<text x="125.2" y="89.9">GND</text>
<text x="135.2" y="88.8">2</text>
<text x="142.4" y="87.1">10kohm,1%,0402</text>
<text x="142.8" y="88.8">3</text>
<text x="149.4" y="89.9">R14</text>
<text x="157.5" y="88.9">HDMI_P14_5V</text>
<text x="198.8" y="88.8">3V3</text>
<text x="203.8" y="88.8">VCC</text>
<text x="252.1" y="88.8">3V3</text>
<text x="257.1" y="88.8">VCC</text>
<text x="285.2" y="86">B</text>
<text x="25.4" y="91.4">LED0_IC</text>
<text x="25.4" y="93.9">LED1_IC</text>
<text x="35.5" y="91.1">D8</text>
<text x="35.5" y="93.7">D3</text>
<text x="50.1" y="94.9">R10</text>
<text x="50.7" y="92.4">R4</text>
<text x="61.2" y="94.9">GND</text>
<text x="61.2" y="92.4">GND</text>
<text x="73.6" y="93.9">UART0_TX_IC</text>
<text x="73.6" y="91.4">SWCLK_IC</text>
<text x="87.5" y="91.4">2</text>
<text x="87.5" y="93.9">3</text>
<text x="139.6" y="94.4" transform="rotate(-90 139.6 94.4)">1</text>
<text x="142.4" y="93.7">Q4</text>
<text x="184.3" y="95.7">0.1uF,0402,25V</text>
<text x="184.9" y="93.5" transform="rotate(-90 184.9 93.5)">GND</text>
<text x="196.4" y="93.4">C8</text>
<text x="200.6" y="96" transform="rotate(-90 200.6 96)">1</text>
<text x="205.7" y="96" transform="rotate(-90 205.7 96)">6</text>
<text x="206.7" y="95.7">0.1uF,0402,25V</text>
<text x="207.8" y="93.7">C9</text>
<text x="223.5" y="93.5" transform="rotate(-90 223.5 93.5)">GND</text>
<text x="237.7" y="95.7">0.1uF,0402,25V</text>
<text x="238.2" y="93.5" transform="rotate(-90 238.2 93.5)">GND</text>
<text x="248.5" y="93.4">C10</text>
<text x="253.9" y="96" transform="rotate(-90 253.9 96)">1</text>
<text x="259" y="96" transform="rotate(-90 259 96)">6</text>
<text x="260" y="93.7">C11</text>
<text x="260" y="95.7">0.1uF,0402,25V</text>
<text x="276.8" y="93.5" transform="rotate(-90 276.8 93.5)">GND</text>
<text x="25.4" y="96.5">LED2_IC</text>
<text x="27.7" y="100.3">LED,GREEN,D0402</text>
<text x="35.5" y="96.5">D1</text>
<text x="46" y="100.3">1kohm,0402,5%</text>
<text x="50.7" y="97.5">R9</text>
<text x="61.2" y="97.5">GND</text>
<text x="73.6" y="96.5">UART0_RX_IC</text>
<text x="73.6" y="99">BOOT0</text>
<text x="73.6" y="101.6">GND</text>
<text x="87.5" y="96.4">4</text>
<text x="87.5" y="99">5</text>
<text x="87.5" y="101.5">6</text>
<text x="111.7" y="99">C2XH_IC</text>
<text x="127.5" y="99">1</text>
<text x="127.5" y="101.5">2</text>
<text x="130" y="97.5">RN2</text>
<text x="135.2" y="101.5">7</text>
<text x="135.2" y="99">8</text>
<text x="140.7" y="96.2">MMBT3904</text>
<text x="201.6" y="102" transform="rotate(-90 201.6 102)">VCCA</text>
<text x="211.5" y="100.8">SN74LVC1T45DCK</text>
<text x="212" y="98.5">U4</text>
<text x="255" y="102" transform="rotate(-90 255 102)">VCCA</text>
<text x="264.5" y="101.3">SN74LVC1T45DCK</text>
<text x="266.6" y="99">U5</text>
<text x="28.4" y="102.3">LED,BLUE,D0402</text>
<text x="29.2" y="104.6">LED,RED,D0402</text>
<text x="46" y="102.3">1kohm,0402,5%</text>
<text x="46" y="104.3">1kohm,0402,5%</text>
<text x="73.6" y="104.1">3V3</text>
<text x="85.6" y="107.6">Conn_01x07</text>
<text x="87.5" y="104.1">7</text>
<text x="111.7" y="106.6">I2C_DOUT_IC</text>
<text x="127.5" y="104.1">3</text>
<text x="127.5" y="106.6">4</text>
<text x="135.2" y="106.6">5</text>
<text x="135.2" y="104.1">6</text>
<text x="142.5" y="105.1">GND</text>
<text x="142.5" y="102.6">GND</text>
<text x="147.3" y="106.6">I2C_DOUT</text>
<text x="180.3" y="104.1">UART_RX_IC</text>
<text x="193.6" y="104.1">3</text>
<text x="196.1" y="105.1">A</text>
<text x="206.7" y="102.2" transform="rotate(-90 206.7 102.2)">VCCB</text>
<text x="208.8" y="105.1">B</text>
<text x="211.4" y="104.1">4</text>
<text x="215.9" y="104.1">DEBUG_RX</text>
<text x="233.7" y="104.1">DEBUG_TX_IC 3</text>
<text x="246.9" y="104.1">3</text>
<text x="249.4" y="105.1">A</text>
<text x="260" y="102.2" transform="rotate(-90 260 102.2)">VCCB</text>
<text x="262.2" y="105.1">B</text>
<text x="264.7" y="104.1">4</text>
<text x="269.2" y="104.1">DEBUG_TX</text>
<text x="122.8" y="110.2">10kohm,0402x4,5%</text>
<text x="183.6" y="110.2">GND</text>
<text x="193.6" y="109.1">5</text>
<text x="196.1" y="110.2">DIR</text>
<text x="203.1" y="113.8" transform="rotate(-90 203.1 113.8)">2</text>
<text x="204.2" y="111.3" transform="rotate(-90 204.2 111.3)">GND</text>
<text x="237.4" y="110.2">3V3</text>
<text x="246.9" y="109.1">5</text>
<text x="249.4" y="110.2">DIR</text>
<text x="256.5" y="113.8" transform="rotate(-90 256.5 113.8)">2</text>
<text x="257.5" y="111.3" transform="rotate(-90 257.5 111.3)">GND</text>
<text x="36.2" y="118.1">137mA+75.3mA=207.3mA</text>
<text x="36.3" y="115.8">Pd=0.5V×207.3mA=104mW</text>
<text x="111.3" y="116">Pd=Po×(1-Efficiency)=582mW×10%=58.2mW</text>
<text x="113" y="124.2">5V</text>
<text x="120.1" y="124.2">ME6120A33PG</text>
<text x="125.1" y="121.6">UL1</text>
<text x="145.4" y="124.3">3V3</text>
<text x="201.1" y="121.9">GND</text>
<text x="254.5" y="121.9">GND</text>
<text x="22.2" y="129">J1</text>
<text x="30.4" y="129.2">USB_C_Receptacle_USB2.0_16P</text>
<text x="41.9" y="132">A4</text>
<text x="106.6" y="127">137mA</text>
<text x="116.6" y="131.5" transform="rotate(-90 116.6 131.5)">CL2</text>
<text x="119.9" y="126.9">2</text>
<text x="122.4" y="128">VI</text>
<text x="128" y="131.6" transform="rotate(-90 128 131.6)">GND</text>
<text x="128.9" y="128">VO</text>
<text x="132.6" y="126.9">3</text>
<text x="139.2" y="126.7">323mA</text>
<text x="234.4" y="129.5">0.1uF,0402,25V3V3</text>
<text x="254.6" y="129.5">VCC 0.1uF,0402,25V</text>
<text x="10.2" y="136">C</text>
<text x="34.5" y="133">VBUS</text>
<text x="41.9" y="137.1">A5</text>
<text x="50.8" y="137.1">U1_CC1</text>
<text x="51.3" y="133">5V</text>
<text x="126.9" y="134.1" transform="rotate(-90 126.9 134.1)">1</text>
<text x="141.9" y="132.1" transform="rotate(-90 141.9 132.1)">CL3</text>
<text x="149.6" y="132.1" transform="rotate(-90 149.6 132.1)">CL4</text>
<text x="188.4" y="135.1">10kohm,1%,0402</text>
<text x="208.3" y="137.1">DEBUG_RX</text>
<text x="235.7" y="134.1" transform="rotate(-90 235.7 134.1)">GND</text>
<text x="239.4" y="137.1">3V3</text>
<text x="246" y="134.1">C17</text>
<text x="257.4" y="134.3">C18</text>
<text x="257.5" y="137.1">U2</text>
<text x="274.3" y="134.1" transform="rotate(-90 274.3 134.1)">GND</text>
<text x="285.2" y="136">C</text>
<text x="35.6" y="138.1">CC1</text>
<text x="35.6" y="140.7">CC2</text>
<text x="41.8" y="139.6">B5</text>
<text x="50.8" y="139.7">U1_CC2</text>
<text x="112" y="140.7" transform="rotate(-90 112 140.7)">1uF,0402,25V</text>
<text x="124.9" y="142.2">GND</text>
<text x="144.6" y="142.3" transform="rotate(-90 144.6 142.3)">22uF,0603,6.3V</text>
<text x="152.2" y="142.2" transform="rotate(-90 152.2 142.2)">0.1uF,0402,25V</text>
<text x="186.5" y="138.1">VCC</text>
<text x="197.7" y="138.1">R11</text>
<text x="205.7" y="141.7" transform="rotate(-90 205.7 141.7)">3</text>
<text x="244.4" y="142.2">6</text>
<text x="246.9" y="143.2">OE</text>
<text x="257.4" y="139.6">NXU0202</text>
<text x="36.6" y="145.7">D-</text>
<text x="36.6" y="148.3">D-</text>
<text x="41.8" y="147.2">B7</text>
<text x="41.9" y="149.8">A6</text>
<text x="41.9" y="144.7">A7</text>
<text x="50.8" y="147.3">USB_DN_IC</text>
<text x="50.8" y="149.8">USB_DP_IC</text>
<text x="112.2" y="144.5">GND</text>
<text x="137.6" y="144.7">GND</text>
<text x="145.3" y="144.2">GND</text>
<text x="187.9" y="144.7">I2C_DOUT</text>
<text x="200.2" y="144.7">1</text>
<text x="205.7" y="149.3" transform="rotate(-90 205.7 149.3)">2</text>
<text x="208.5" y="150" transform="rotate(-90 208.5 150)">Q1</text>
<text x="210.8" y="149.9" transform="rotate(-90 210.8 149.9)">MMBT3904</text>
<text x="231.1" y="144.7">DEBUG_TX_IC 5</text>
<text x="231.1" y="147.3">UART_RX_IC</text>
<text x="244.4" y="147.2">4</text>
<text x="246.9" y="148.3">A2Y</text>
<text x="246.9" y="145.7">A1</text>
<text x="257.3" y="145.7">B1Y</text>
<text x="258.4" y="148.3">B2</text>
<text x="262.2" y="147.2">1</text>
<text x="262.2" y="144.7">8</text>
<text x="266.7" y="144.7">DEBUG_TX</text>
<text x="266.7" y="147.3">DEBUG_RX</text>
<text x="36.6" y="150.8">D+</text>
<text x="36.6" y="153.4">D+</text>
<text x="41.8" y="152.3">B6</text>
<text x="66" y="154.4" transform="rotate(-90 66 154.4)">1</text>
<text x="71" y="154.4" transform="rotate(-90 71 154.4)">2</text>
<text x="255.5" y="154.9">The inputs have integrated</text>
<text x="34.4" y="161">SBU1</text>
<text x="41.9" y="159.9">A8</text>
<text x="73.1" y="159.7">SLLC23T5V2U</text>
<text x="76.2" y="156.9">DU1</text>
<text x="203.7" y="157.4">GND</text>
<text x="255.5" y="156.9">pull-down resistors of</text>
<text x="255.5" y="159">6.5 MΩ (typical)</text>
<text x="23.8" y="164.1" transform="rotate(-90 23.8 164.1)">SHIELD</text>
<text x="31.4" y="164.1" transform="rotate(-90 31.4 164.1)">GND</text>
<text x="34.4" y="163.5">SBU2</text>
<text x="41.8" y="162.5">B8</text>
<text x="53.3" y="165" transform="rotate(-90 53.3 165)">U1_CC2</text>
<text x="60.9" y="165" transform="rotate(-90 60.9 165)">U1_CC1</text>
<text x="68.5" y="162" transform="rotate(-90 68.5 162)">3</text>
<text x="92.9" y="167.6">0.1uF,0402,25V</text>
<text x="109.8" y="165">6</text>
<text x="111.9" y="166.1">-</text>
<text x="122.5" y="167.6">7</text>
<text x="125.1" y="162.5">VCC</text>
<text x="128.6" y="165.8">10kohm,0402x4,5%</text>
<text x="135.2" y="167.6">8</text>
<text x="137.1" y="163.8">RNA1</text>
<text x="142.8" y="167.6">1</text>
<text x="154.9" y="167.2" transform="rotate(-90 154.9 167.2)">GND</text>
<text x="158" y="164.8">CA2</text>
<text x="168.9" y="162.3">5V</text>
<text x="251.9" y="162.5">GND</text>
<text x="22.8" y="169" transform="rotate(-90 22.8 169)">S1</text>
<text x="30.4" y="168.9" transform="rotate(-90 30.4 168.9)">A1</text>
<text x="54.6" y="172.8" transform="rotate(-90 54.6 172.8)">R5</text>
<text x="61.9" y="172.8" transform="rotate(-90 61.9 172.8)">R6</text>
<text x="66.5" y="169.9">GND</text>
<text x="91.1" y="172.2" transform="rotate(-90 91.1 172.2)">GND</text>
<text x="95.5" y="170.1">C1</text>
<text x="109.8" y="170.1">5</text>
<text x="111.9" y="171.1">+</text>
<text x="114.9" y="173.7">LMV358</text>
<text x="116.5" y="171.9">UA1B</text>
<text x="135.2" y="172.6">6</text>
<text x="135.2" y="170.1">7</text>
<text x="142.8" y="170.1">2</text>
<text x="142.8" y="172.6">3</text>
<text x="153.4" y="169.6">10uF,0404,6.3V</text>
<text x="164.1" y="173.4">UA1C</text>
<text x="170.1" y="170.3" transform="rotate(-90 170.1 170.3)">8</text>
<text x="20.8" y="177.5">GND</text>
<text x="28.7" y="177.7">GND</text>
<text x="96.5" y="175.2">DAC1_OUT</text>
<text x="135.2" y="175.2">5</text>
<text x="142.8" y="175.2">4</text>
<text x="149.8" y="175.2">ADC_IN4</text>
<text x="161.8" y="177">LMV358</text>
<text x="171.1" y="179" transform="rotate(-90 171.1 179)">V-</text>
<text x="171.1" y="174.5" transform="rotate(-90 171.1 174.5)">V+</text>
<text x="10.2" y="186">D</text>
<text x="21.5" y="182.1">H1</text>
<text x="26.6" y="182.3">H2</text>
<text x="31.6" y="182.1">H3</text>
<text x="36.7" y="182.1">H4</text>
<text x="51" y="181.2" transform="rotate(-90 51 181.2)">5.1kohm,0402,5%</text>
<text x="51.3" y="182.6">GND</text>
<text x="58.9" y="182.6">GND</text>
<text x="59.1" y="181.7" transform="rotate(-90 59.1 181.7)">5.1kohm,0402,5%</text>
<text x="96.5" y="182.8">DEBUG_RX</text>
<text x="109.8" y="182.8">3</text>
<text x="111.9" y="183.8">+</text>
<text x="115.1" y="180">LMV358</text>
<text x="116.9" y="182.6">UA1A</text>
<text x="122.5" y="185.3">1</text>
<text x="130" y="182.3">GND</text>
<text x="149.6" y="180.4" transform="rotate(-90 149.6 180.4)">CA1</text>
<text x="170.1" y="181.7" transform="rotate(-90 170.1 181.7)">4</text>
<text x="285.2" y="186">D</text>
<text x="44.3" y="186.4">M1</text>
<text x="49.4" y="186.4">M2</text>
<text x="54.3" y="186.4">M3</text>
<text x="109.8" y="187.9">2</text>
<text x="111.9" y="188.9">-</text>
<text x="152.1" y="190.5" transform="rotate(-90 152.1 190.5)">0.1uF,0402,25V</text>
<text x="168.1" y="190.4">GND</text>
<text x="20.8" y="195.1">GND</text>
<text x="25.9" y="195.2">GND</text>
<text x="30.9" y="195.2">GND</text>
<text x="36.1" y="195.3">GND</text>
<text x="145.3" y="193">GND</text>
<text x="35" y="200">1</text>
<text x="85" y="200">2</text>
<text x="135" y="200">3</text>
<text x="185" y="200">4</text>
<text x="235" y="200">5</text>
<text x="285" y="200">6</text>
</g>
<g font-size="1.1">
<text x="71.2" y="55.8">11</text>
<text x="71.2" y="58.3">12</text>
<text x="74.2" y="56.7">PIN11/ADC_IN4/CMP_PA4/DAC0</text>
<text x="74.2" y="59.3">PIN12/ADC_IN5/CMP_PA5/DAC1 UART0_RX/PIN21</text>
<text x="251.4" y="139.1" transform="rotate(-90 251.4 139.1)">3</text>
<text x="256.4" y="139.1" transform="rotate(-90 256.4 139.1)">7</text>
<text x="252.3" y="144.7" transform="rotate(-90 252.3 144.7)">VCCA</text>
<text x="257.4" y="144.8" transform="rotate(-90 257.4 144.8)">VCCB</text>
<text x="253.9" y="154.3" transform="rotate(-90 253.9 154.3)">2</text>
<text x="254.9" y="151.9" transform="rotate(-90 254.9 151.9)">GND</text>
</g>
<g font-size=".8">
<text x="43.4" y="32.8">3</text>
<text x="45.5" y="31.2" transform="rotate(-90 45.5 31.2)">2</text>
<text x="45.5" y="31.2" transform="rotate(-90 45.5 31.2)">4</text>
<text x="47.2" y="32.8">1</text>
</g>
</svg>
